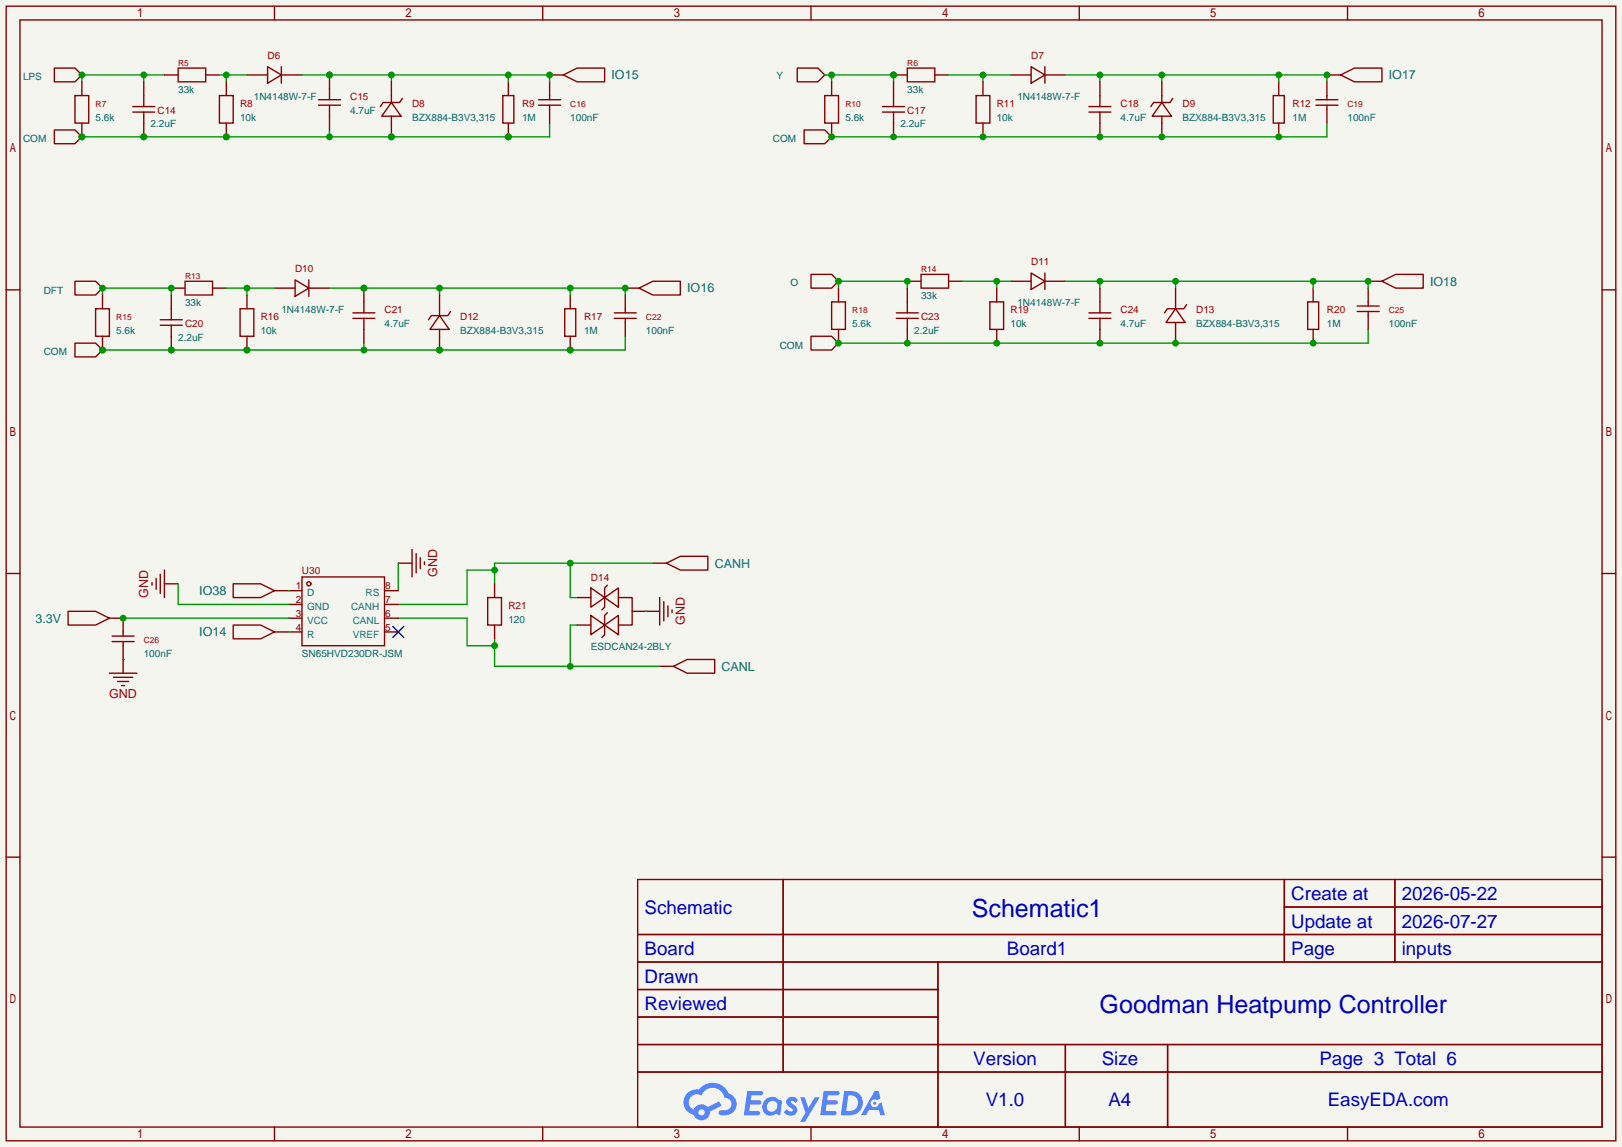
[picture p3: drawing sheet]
<svg xmlns="http://www.w3.org/2000/svg" width="299mm" height="212mm" viewBox="0 0 299 212" stroke-linecap="round" stroke-linejoin="round" font-family="sans-serif">
<path d="M0 0h299.5v211.8h-299.5z" fill="#f5f5f0"/>
<g fill="none" stroke="#850000" stroke-width=".25">
<path d="M1.1 1.1h297.2v209.6h-297.2zM3.7 3.7h292.1v204.5h-292.1zM50.7 1.1v2.6M100.2 1.1v2.6M149.7 1.1v2.6M199.3 1.1v2.6M248.8 1.1v2.6M1.1 53.5h2.6M295.8 53.5h2.5M1.1 105.9h2.6M295.8 105.9h2.5M1.1 158.3h2.6"/>
<path d="M295.8 158.3h2.5M117.7 162.4h178.1v45.8h-178.1zM117.7 172.6h178.1M117.7 177.7h178.1M144.6 162.4v35.6M173.2 177.7v30.5M237.1 162.4v15.3M237.1 167.5h58.7M257.5 162.4v15.3M117.7 182.8h55.5M117.7 192.9h178.1M117.7 187.8h55.5"/>
<path d="M117.7 198h178.1M196.7 192.9v15.3M215.6 192.9v15.3M50.7 208.2v2.5M100.2 208.2v2.5M149.7 208.2v2.5M199.3 208.2v2.5M248.8 208.2v2.5"/>
</g>
<g fill="#5487ff">
<path d="M145.5 202.8a1.3 1.3 0 0 1 1.8 .3l-.4 .6a.54 .54 0 0 0-.9-.2l.1 .2a1.58 1.58 0 0 1 1.1 1.6 1.43 1.43 0 0 1-2.5 .1l.5-.6a.64 .64 0 0 0 .5 .5 .64 .64 0 0 0 .7-.3l-.2-.2a1.6 1.6 0 0 1-1-1.6z"/>
<path d="M147.7 202.7h.9l.7 1.9 1.1-1.9h.9l-2.7 4.5h-.9l1-1.7z"/>
<path d="M138 201.5h1.6a1.31 1.31 0 0 1 1.2 .2 .4 .4 0 0 1-.3 .6h-1.8l-.1 .9h1.6a.4 .4 0 0 1 .4 .4 .4 .4 0 0 1-.4 .4h-1.7l-.2 1.2h.8a1.23 1.23 0 0 1 1.2 .2 .39 .39 0 0 1-.3 .6h-2.7z"/>
<path d="M152.1 201.5h1.6a1.32 1.32 0 0 1 1.3 .2 .39 .39 0 0 1-.4 .6h-1.7l-.2 .9h1.7a.4 .4 0 0 1 .3 .4 .4 .4 0 0 1-.4 .4h-1.7l-.2 1.2h.8a1.23 1.23 0 0 1 1.2 .2 .39 .39 0 0 1-.3 .6h-2.7z"/>
<path d="M161.5 201.5h.7l.4 1.3-.7 .4a.75 .75 0 0 0-1.1 .3 .75 .75 0 0 0 .5 1 .75 .75 0 0 0 .9-.6l.6-.3 .6 2.4h-.9l-.2-1h-1.9l-.5 1h-.9z"/>
<path d="M155.9 201.5l-.7 4.5h1.5a2.27 2.27 0 0 0 2.6-2.3 2.27 2.27 0 0 0-2.7-2.2zM156.6 202.3a1.5 1.5 0 0 1 1.8 1.5 1.5 1.5 0 0 1-1.9 1.4h-.3z"/>
<path d="M141.3 203.1a1.62 1.62 0 0 0-.4 2.1 1.62 1.62 0 0 0 2 .7l.4-.3 .3 .3 .5 .1 .3-2.5-.2-.3h-.4a1.58 1.58 0 0 0-2.5-.1zM141.9 203.6a.99 .99 0 0 1 1.6 .3 .99 .99 0 0 1-.9 1.4 .94 .94 0 0 1-1-.5 .94 .94 0 0 1 .3-1.2z"/>
<path d="M126.9 201.9a2.37 2.37 0 0 0 1.2 4 1.54 1.54 0 0 0 1.7 1 1.54 1.54 0 0 0 1.3-1.6l2.1-1.1-.5-.8-2 1.1a1.57 1.57 0 0 0-2.6 .4 1.5 1.5 0 0 1-.8-2.1 1.5 1.5 0 0 1 2.2-.5 2.23 2.23 0 0 1 2.3-1.4 2.23 2.23 0 0 1 2 1.8 1.16 1.16 0 0 1 1.2 1.1 1.16 1.16 0 0 1-1 1.3h-.7a.47 .47 0 0 0-.6 .3 .47 .47 0 0 0 .4 .6 2.23 2.23 0 0 0 2.3-.7 2.23 2.23 0 0 0 .4-2.3 2.16 2.16 0 0 0-1.3-1.1 3.2 3.2 0 0 0-5.4-.7l-1.2 .1zM129 205.4a.58 .58 0 0 1 1.1 0 .58 .58 0 0 1-1.1 0z"/>
<circle cx="161.5" cy="203.8" r=".28"/>
</g>
<g fill="none" stroke="#850000" stroke-width=".25">
<path d="M10 12.6h3.8l1.3 1.2-1.3 1.3h-3.8zM15.1 13.8h.1M147.2 12.6h3.8l1.3 1.2-1.3 1.3h-3.8zM152.3 13.8h.1M245 13.8h2.5M247.5 13.8l2.6-1.2h5v2.5h-5zM10 24h3.8l1.3 1.3-1.3 1.2h-3.8zM15.1 25.3h.1M148.5 24h3.8l1.2 1.3-1.2 1.2h-3.8zM153.5 25.3h.1M13.8 51.9h3.9l1.2 1.3-1.2 1.3h-3.9zM18.9 53.2h.1"/>
<path d="M115.4 53.2h2.6M118 53.2l2.5-1.3h5.1v2.6h-5.1zM149.7 50.7h3.8l1.3 1.2-1.3 1.3h-3.8zM154.8 51.9h.1M252.6 51.9h2.5M255.1 51.9l2.6-1.2h5.1v2.5h-5.1zM13.8 63.4h3.9l1.2 1.2-1.2 1.3h-3.9zM18.9 64.6h.1M149.7 62.1h3.8l1.3 1.3-1.3 1.2h-3.8zM154.8 63.4h.1"/>
</g>
<path d="M26.5 13.8v1.3M30.4 13.8h-15.3v1.3" fill="none" stroke="#009600" stroke-width=".25"/>
<g fill="#009600">
<circle cx="15.1" cy="13.8" r=".63"/>
<circle cx="26.5" cy="13.8" r=".63"/>
</g>
<path d="M152.3 13.8h12.7v1.3M153.5 13.8v1.3" fill="none" stroke="#009600" stroke-width=".25"/>
<g fill="#009600">
<circle cx="165" cy="13.8" r=".63"/>
<circle cx="153.5" cy="13.8" r=".63"/>
</g>
<path d="M60.8 24v1.3M101.5 22.7v2.6h-86.4" fill="none" stroke="#009600" stroke-width=".25"/>
<g fill="#009600">
<circle cx="15.1" cy="25.3" r=".63"/>
<circle cx="26.5" cy="25.3" r=".63"/>
<circle cx="41.8" cy="25.3" r=".63"/>
<circle cx="60.8" cy="25.3" r=".63"/>
<circle cx="72.3" cy="25.3" r=".63"/>
<circle cx="93.9" cy="25.3" r=".63"/>
</g>
<g fill="none" stroke="#850000" stroke-width=".25">
<path d="M101.5 13.8h2.5M104 13.8l2.6-1.2h5v2.5h-5zM12.6 112.9h5.1l2.5 1.3-2.5 1.2h-5.1zM20.2 114.2h2.5v3.3M20.7 118.5h4.1M20.7 117.5h4.1M22.7 118.5v5.8M28.1 107.6v.5M28.8 106.8v2M29.6 106v3.6M30.4 107.8h2.5M30.4 105.3v5.1"/>
<path d="M73.5 104h2.6M76.1 101.5v5.1M76.8 102.2v3.6M77.6 103v2M78.4 103.8v.5M120.5 104h2.6M123.1 104l2.5-1.3h5.1v2.6h-5.1zM20.2 124.3h5.1M21 125.1h3.5M21.7 125.9h2M22.5 126.6h.5"/>
</g>
<path d="M73.5 104v5.1M91.3 105.3h-5.1v6.3h-12.7M105.3 104v6.4h1.3M120.5 104h-29.2v3.8M22.7 121.8h.1" fill="none" stroke="#009600" stroke-width=".25"/>
<g fill="#009600">
<circle cx="105.3" cy="104" r=".63"/>
<circle cx="91.3" cy="105.3" r=".63"/>
</g>
<path d="M121.8 123.1h2.5M124.3 123.1l2.6-1.3h5.1v2.5h-5.1z" fill="none" stroke="#850000" stroke-width=".25"/>
<path d="M73.5 114.2h12.7v5.1h5.1M91.3 118v5.1h30.5M106.6 115.4h-1.3v7.7" fill="none" stroke="#009600" stroke-width=".25"/>
<g fill="#009600">
<circle cx="105.3" cy="123.1" r=".63"/>
<circle cx="91.3" cy="119.3" r=".63"/>
</g>
<g fill="none" stroke="#850000" stroke-width=".25">
<path d="M45.6 13.8h3.8M49.4 12.3l2.5 1.5-2.5 1.6zM51.9 13.8h3.9M51.9 12.3v3.1M92.8 17.7h2.1v5h-2.1zM93.9 15.1v2.6M99.4 19.4h4.1M99.4 18.4h4.1M101.5 15.1v3.3M101.5 19.4v3.3M93.9 22.7v2.6M90 110.4h2.6v5h-2.6z"/>
<path d="M91.3 107.8v2.6M91.3 115.4v2.6M106.6 110.4h2.5M106.6 115.4h2.5M109.1 108.6l2.5 1.8-2.5 1.7zM109.1 113.7l2.5 1.7-2.5 1.8zM111.6 110.4l2.6-1.8v3.5zM111.6 115.4l2.6-1.7v3.5zM112.1 108.1l-.5 .5v3.5l-.5 .5M112.1 113.2l-.5 .5v3.5l-.5 .5M114.2 110.4h2.5v5h-2.5M116.7 112.9h5.1"/>
<path d="M121.8 110.4v5M122.6 111.1v3.6M123.3 111.9v2M124.1 112.6v.6"/>
</g>
<path d="M119.3 112.9h.1" fill="none" stroke="#009600" stroke-width=".25"/>
<circle cx="93.9" cy="25.3" r=".63" fill="#009600"/>
<path d="M165 13.8h2.5M172.6 13.8h2.5M31.6 53.2h2.6M34.2 51.9h5v2.6h-5zM39.2 53.2h2.6" fill="none" stroke="#850000" stroke-width=".25"/>
<circle cx="165" cy="13.8" r=".63" fill="#009600"/>
<path d="M30.4 13.8h2.5M32.9 12.6h5.1v2.5h-5.1zM38 13.8h2.5M167.5 12.6h5.1v2.5h-5.1zM167.5 51.9h2.6M170.1 50.7h5v2.5h-5zM175.1 51.9h2.6" fill="none" stroke="#850000" stroke-width=".25"/>
<path d="M55.8 13.8h45.7v1.3M72.3 13.8v1.3M93.9 13.8v1.3" fill="none" stroke="#009600" stroke-width=".25"/>
<g fill="#009600">
<circle cx="93.9" cy="13.8" r=".63"/>
<circle cx="72.3" cy="13.8" r=".63"/>
<circle cx="101.5" cy="13.8" r=".63"/>
<circle cx="60.8" cy="13.8" r=".63"/>
</g>
<path d="M252.6 60.8v2.6h-97.8" fill="none" stroke="#009600" stroke-width=".25"/>
<path d="M186.6 51.9h3.8M190.4 50.4l2.5 1.5-2.5 1.6zM192.9 51.9h3.8M192.9 50.4v3.1M241.4 55.8h2.1v5h-2.1zM242.4 53.2v2.6M250.6 57.5h4M250.6 56.5h4M252.6 53.2v3.3M252.6 57.5v3.3M242.4 60.8v2.6" fill="none" stroke="#850000" stroke-width=".25"/>
<circle cx="242.4" cy="63.4" r=".63" fill="#009600"/>
<path d="M196.7 51.9h55.9v1.3M203.1 51.9v1.3M217 51.9v1.3M242.4 51.9v1.3" fill="none" stroke="#009600" stroke-width=".25"/>
<g fill="#009600">
<circle cx="203.1" cy="51.9" r=".63"/>
<circle cx="217" cy="51.9" r=".63"/>
<circle cx="242.4" cy="51.9" r=".63"/>
<circle cx="252.6" cy="51.9" r=".63"/>
</g>
<path d="M245 22.7v2.6h-91.5" fill="none" stroke="#009600" stroke-width=".25"/>
<path d="M186.6 13.8h3.8M190.4 12.3l2.5 1.5-2.5 1.6zM192.9 13.8h3.8M192.9 12.3v3.1M235.1 17.7h2v5h-2zM236.1 15.1v2.6M243 19.4h4M243 18.4h4M245 15.1v3.3M245 19.4v3.3M236.1 22.7v2.6" fill="none" stroke="#850000" stroke-width=".25"/>
<circle cx="236.1" cy="25.3" r=".63" fill="#009600"/>
<path d="M196.7 13.8h48.3v1.3M203.1 13.8v1.3M214.5 13.8v1.3M236.1 13.8v1.3" fill="none" stroke="#009600" stroke-width=".25"/>
<g fill="#009600">
<circle cx="214.5" cy="13.8" r=".63"/>
<circle cx="236.1" cy="13.8" r=".63"/>
<circle cx="245" cy="13.8" r=".63"/>
<circle cx="203.1" cy="13.8" r=".63"/>
</g>
<path d="M154.8 53.2v-1.3h12.7v1.3" fill="none" stroke="#009600" stroke-width=".25"/>
<g fill="#009600">
<circle cx="167.5" cy="51.9" r=".63"/>
<circle cx="154.8" cy="51.9" r=".63"/>
</g>
<path d="M67.2 63.4v1.2M115.4 62.1v2.5h-96.5" fill="none" stroke="#009600" stroke-width=".25"/>
<g fill="#009600">
<circle cx="18.9" cy="64.6" r=".63"/>
<circle cx="31.6" cy="64.6" r=".63"/>
<circle cx="45.6" cy="64.6" r=".63"/>
<circle cx="67.2" cy="64.6" r=".63"/>
<circle cx="81.2" cy="64.6" r=".63"/>
<circle cx="105.3" cy="64.6" r=".63"/>
</g>
<path d="M50.7 53.2h3.8M54.5 51.7l2.5 1.5-2.5 1.5zM57 53.2h3.8M57 51.7v3M104.3 57h2v5.1h-2zM105.3 54.5v2.5M113.4 58.8h4.1M113.4 57.8h4.1M115.4 54.5v3.3M115.4 58.8v3.3M105.3 62.1v2.5" fill="none" stroke="#850000" stroke-width=".25"/>
<circle cx="105.3" cy="64.6" r=".63" fill="#009600"/>
<path d="M60.8 53.2h54.6v1.3M81.2 53.2v1.3M105.3 53.2v1.3" fill="none" stroke="#009600" stroke-width=".25"/>
<g fill="#009600">
<circle cx="67.2" cy="53.2" r=".63"/>
<circle cx="81.2" cy="53.2" r=".63"/>
<circle cx="105.3" cy="53.2" r=".63"/>
<circle cx="115.4" cy="53.2" r=".63"/>
</g>
<path d="M18.9 54.5v-1.3h12.7v1.3" fill="none" stroke="#009600" stroke-width=".25"/>
<g fill="#009600">
<circle cx="18.9" cy="53.2" r=".63"/>
<circle cx="31.6" cy="53.2" r=".63"/>
</g>
<path d="M24.5 20.7h4.1M26.5 22.7v2.6" fill="none" stroke="#850000" stroke-width=".25"/>
<circle cx="26.5" cy="25.3" r=".63" fill="#009600"/>
<path d="M24.5 19.7h4.1M26.5 15.1v4.6M26.5 20.7v2M162.9 20.7h4.1M165 22.7v2.6" fill="none" stroke="#850000" stroke-width=".25"/>
<circle cx="165" cy="25.3" r=".63" fill="#009600"/>
<path d="M162.9 19.7h4.1M165 15.1v4.6M165 20.7v2M29.6 60.1h4.1M31.6 62.1v2.5" fill="none" stroke="#850000" stroke-width=".25"/>
<circle cx="31.6" cy="64.6" r=".63" fill="#009600"/>
<path d="M29.6 59.1h4.1M31.6 54.5v4.6M165.5 58.8h4M31.6 60.1v2M167.5 60.8v2.6" fill="none" stroke="#850000" stroke-width=".25"/>
<circle cx="167.5" cy="63.4" r=".63" fill="#009600"/>
<path d="M165.5 57.8h4M167.5 53.2v4.6M167.5 58.8v2M18.9 62.1v2.5" fill="none" stroke="#850000" stroke-width=".25"/>
<circle cx="18.9" cy="64.6" r=".63" fill="#009600"/>
<path d="M15.1 22.7v2.6M17.7 57h2.5v5.1h-2.5zM18.9 54.5v2.5" fill="none" stroke="#850000" stroke-width=".25"/>
<circle cx="15.1" cy="25.3" r=".63" fill="#009600"/>
<path d="M13.8 17.7h2.6v5h-2.6zM15.1 15.1v2.6M153.5 22.7v2.6" fill="none" stroke="#850000" stroke-width=".25"/>
<circle cx="153.5" cy="25.3" r=".63" fill="#009600"/>
<path d="M152.3 17.7h2.5v5h-2.5zM153.5 15.1v2.6M154.8 60.8v2.6" fill="none" stroke="#850000" stroke-width=".25"/>
<circle cx="154.8" cy="63.4" r=".63" fill="#009600"/>
<path d="M153.5 55.8h2.6v5h-2.6zM154.8 53.2v2.6" fill="none" stroke="#850000" stroke-width=".25"/>
<path d="M40.5 13.8h5.1M41.8 13.8v1.3" fill="none" stroke="#009600" stroke-width=".25"/>
<circle cx="41.8" cy="13.8" r=".63" fill="#009600"/>
<path d="M41.8 53.2h8.9M45.6 53.2v1.3" fill="none" stroke="#009600" stroke-width=".25"/>
<circle cx="45.6" cy="53.2" r=".63" fill="#009600"/>
<path d="M175.1 13.8h11.5M181.5 13.8v1.3" fill="none" stroke="#009600" stroke-width=".25"/>
<circle cx="181.5" cy="13.8" r=".63" fill="#009600"/>
<path d="M177.7 51.9h8.9M184 51.9v1.3" fill="none" stroke="#009600" stroke-width=".25"/>
<circle cx="184" cy="51.9" r=".63" fill="#009600"/>
<g fill="none" stroke="#850000" stroke-width=".25">
<path d="M43.1 107.8h5l2.6 1.3-2.6 1.3h-5zM43.1 115.4h5l2.6 1.3-2.6 1.3h-5zM50.7 109.1h5.1M50.7 116.7h5.1M53.2 111.6h2.6M53.2 114.2h2.6M55.8 106.6h15.2v12.7h-15.2zM71 109.1h2.5M71 111.6h2.5M71 114.2h2.5M71 116.7h2.5"/>
<circle cx="57" cy="107.8" r=".38"/>
</g>
<path d="M72.5 115.7l2 2M74.5 115.7l-2 2" fill="none" stroke="#000085" stroke-width=".25"/>
<path d="M22.7 114.2h30.5M32.9 107.8v3.8h20.3M53.2 109.1h.1M53.2 116.7h.1" fill="none" stroke="#009600" stroke-width=".25"/>
<circle cx="22.7" cy="114.2" r=".63" fill="#009600"/>
<path d="M184 53.2v2.6M184 60.8v2.6" fill="none" stroke="#850000" stroke-width=".25"/>
<circle cx="184" cy="63.4" r=".63" fill="#009600"/>
<path d="M45.6 54.5v2.5M182.8 55.8h2.5v5h-2.5zM45.6 62.1v2.5" fill="none" stroke="#850000" stroke-width=".25"/>
<circle cx="45.6" cy="64.6" r=".63" fill="#009600"/>
<path d="M181.5 15.1v2.6M181.5 22.7v2.6M44.3 57h2.6v5.1h-2.6z" fill="none" stroke="#850000" stroke-width=".25"/>
<circle cx="181.5" cy="25.3" r=".63" fill="#009600"/>
<path d="M41.8 15.1v2.6M180.2 17.7h2.6v5h-2.6zM41.8 22.7v2.6" fill="none" stroke="#850000" stroke-width=".25"/>
<circle cx="41.8" cy="25.3" r=".63" fill="#009600"/>
<path d="M40.5 17.7h2.6v5h-2.6zM58.8 19.4h4.1M58.8 18.4h4.1M60.8 13.8v4.6M60.8 21.5v2.5" fill="none" stroke="#850000" stroke-width=".25"/>
<circle cx="60.8" cy="13.8" r=".63" fill="#009600"/>
<path d="M60.8 19.4v2.1M201 20.7h4.1M203.1 22.7v2.6" fill="none" stroke="#850000" stroke-width=".25"/>
<circle cx="203.1" cy="25.3" r=".63" fill="#009600"/>
<path d="M201 19.7h4.1M203.1 15.1v4.6M203.1 20.7v2M201 58.8h4.1M203.1 60.8v2.6" fill="none" stroke="#850000" stroke-width=".25"/>
<circle cx="203.1" cy="63.4" r=".63" fill="#009600"/>
<path d="M65.2 57.8h4M65.2 58.8h4M67.2 53.2v4.6M201 57.8h4.1M203.1 53.2v4.6M203.1 58.8v2M67.2 60.8v2.6" fill="none" stroke="#850000" stroke-width=".25"/>
<circle cx="67.2" cy="53.2" r=".63" fill="#009600"/>
<path d="M67.2 58.8v2M81.2 54.5v2.5M81.2 62.1v2.5" fill="none" stroke="#850000" stroke-width=".25"/>
<circle cx="81.2" cy="64.6" r=".63" fill="#009600"/>
<path d="M81.2 58.3l1.7 2.5h-3.5zM81.2 57v1.3M83.2 57.5l-.5 .8h-3.1l-.5 .8M217 53.2v2.6M81.2 60.8v1.3M217 60.8v2.6" fill="none" stroke="#850000" stroke-width=".25"/>
<circle cx="217" cy="63.4" r=".63" fill="#009600"/>
<path d="M214.5 15.1v2.6M214.5 22.7v2.6M217 57l1.8 2.6h-3.5zM217 55.8v1.2M217 59.6v1.2M219.1 56.3l-.5 .7h-3.1l-.5 .8" fill="none" stroke="#850000" stroke-width=".25"/>
<circle cx="214.5" cy="25.3" r=".63" fill="#009600"/>
<path d="M72.3 15.1v2.6M214.5 18.9l1.8 2.6h-3.6zM214.5 17.7v1.2M216.5 18.2l-.5 .7h-3l-.5 .8M72.3 22.7v2.6M214.5 21.5v1.2" fill="none" stroke="#850000" stroke-width=".25"/>
<circle cx="72.3" cy="25.3" r=".63" fill="#009600"/>
<path d="M72.3 18.9l1.7 2.6h-3.5zM72.3 17.7v1.2M74.3 18.2l-.5 .7h-3.1l-.5 .8M72.3 21.5v1.2" fill="none" stroke="#850000" stroke-width=".25"/>
<g font-size="4.6" fill="#0000c2">
<text x="179.4" y="169.4">Schematic1</text>
<text x="203" y="187.1">Goodman Heatpump Controller</text>
</g>
<g font-size="3.5" fill="#0000c2">
<text x="238.4" y="166.2">Create at</text>
<text x="258.8" y="166.2">2026-05-22</text>
<text x="119" y="168.8">Schematic</text>
<text x="238.4" y="171.3">Update at</text>
<text x="258.8" y="171.3">2026-07-27</text>
<text x="119" y="176.4">Board</text>
<text x="185.9" y="176.4">Board1</text>
<text x="238.4" y="176.4">Page</text>
<text x="258.8" y="176.4">inputs</text>
<text x="119" y="181.5">Drawn</text>
<text x="119" y="186.6">Reviewed</text>
<text x="179.7" y="196.7">Version</text>
<text x="203.4" y="196.7">Size</text>
<text x="243.6" y="196.7">Page 3 Total 6</text>
<text x="182" y="204.3">V1.0</text>
<text x="204.7" y="204.3">A4</text>
<text x="245.1" y="204.3">EasyEDA.com</text>
</g>
<g font-size="2.3" fill="#006464">
<text x="112.9" y="14.7">IO15</text>
<text x="256.4" y="14.7">IO17</text>
<text x="264" y="52.8">IO18</text>
<text x="126.9" y="54">IO16</text>
<text x="132" y="104.8">CANH</text>
<text x="36.8" y="109.9">IO38</text>
<text x="6.6" y="115">3.3V</text>
<text x="36.8" y="117.5">IO14</text>
<text x="133.2" y="123.9">CANL</text>
</g>
<g font-size="2.3" fill="#a90000">
<text x="80.7" y="106.6" transform="rotate(-90 80.7 106.6)">GND</text>
<text x="27.4" y="110.4" transform="rotate(-90 27.4 110.4)">GND</text>
<text x="126.4" y="115.5" transform="rotate(-90 126.4 115.5)">GND</text>
<text x="20.2" y="129">GND</text>
</g>
<g font-size="1.8" fill="#a90000">
<text x="49.4" y="10.8">D6</text>
<text x="190.4" y="10.8">D7</text>
<text x="29.1" y="21">C14</text>
<text x="44.3" y="19.7">R8</text>
<text x="64.6" y="18.5">C15</text>
<text x="76.1" y="19.7">D8</text>
<text x="96.4" y="19.7">R9</text>
<text x="167.5" y="21">C17</text>
<text x="184" y="19.7">R11</text>
<text x="206.9" y="19.7">C18</text>
<text x="218.3" y="19.7">D9</text>
<text x="238.6" y="19.7">R12</text>
<text x="54.5" y="50.2">D10</text>
<text x="190.4" y="48.9">D11</text>
<text x="48.1" y="59.1">R16</text>
<text x="71" y="57.8">C21</text>
<text x="85" y="59.1">D12</text>
<text x="107.8" y="59.1">R17</text>
<text x="170.1" y="59.1">C23</text>
<text x="186.6" y="57.8">R19</text>
<text x="206.9" y="57.8">C24</text>
<text x="220.9" y="57.8">D13</text>
<text x="245" y="57.8">R20</text>
<text x="34.2" y="60.4">C20</text>
<text x="55.8" y="106.1">U30</text>
<text x="109.1" y="107.4">D14</text>
<text x="93.9" y="112.4">R21</text>
</g>
<g font-size="1.8" fill="#006464">
<text x="4.3" y="14.8">LPS</text>
<text x="32.9" y="17.2">33k</text>
<text x="143.4" y="14.7">Y</text>
<text x="167.5" y="17.2">33k</text>
<text x="17.7" y="22.3">5.6k</text>
<text x="27.8" y="23.5">2.2uF</text>
<text x="44.3" y="22.3">10k</text>
<text x="46.9" y="18.5">1N4148W-7-F</text>
<text x="64.6" y="21">4.7uF</text>
<text x="76.1" y="22.3">BZX884-B3V3,315</text>
<text x="96.4" y="22.3">1M</text>
<text x="105.3" y="22.3">100nF</text>
<text x="156.1" y="22.3">5.6k</text>
<text x="166.2" y="23.5">2.2uF</text>
<text x="184" y="22.3">10k</text>
<text x="187.8" y="18.5">1N4148W-7-F</text>
<text x="206.9" y="22.3">4.7uF</text>
<text x="218.3" y="22.3">BZX884-B3V3,315</text>
<text x="238.6" y="22.3">1M</text>
<text x="248.8" y="22.3">100nF</text>
<text x="4.3" y="26.3">COM</text>
<text x="142.7" y="26.3">COM</text>
<text x="145.9" y="52.8">O</text>
<text x="8.1" y="54.2">DFT</text>
<text x="34.2" y="56.6">33k</text>
<text x="51.9" y="57.8">1N4148W-7-F</text>
<text x="170.1" y="55.3">33k</text>
<text x="187.8" y="56.6">1N4148W-7-F</text>
<text x="8.1" y="65.6">COM</text>
<text x="21.5" y="61.6">5.6k</text>
<text x="32.9" y="62.9">2.2uF</text>
<text x="48.1" y="61.6">10k</text>
<text x="71" y="60.4">4.7uF</text>
<text x="85" y="61.6">BZX884-B3V3,315</text>
<text x="107.8" y="61.6">1M</text>
<text x="119.3" y="61.6">100nF</text>
<text x="144" y="64.4">COM</text>
<text x="157.4" y="60.4">5.6k</text>
<text x="168.8" y="61.6">2.2uF</text>
<text x="186.6" y="60.4">10k</text>
<text x="206.9" y="60.4">4.7uF</text>
<text x="220.9" y="60.4">BZX884-B3V3,315</text>
<text x="245" y="60.4">1M</text>
<text x="256.4" y="60.4">100nF</text>
<text x="93.9" y="115">120</text>
<text x="26.5" y="121.3">100nF</text>
<text x="55.8" y="121.3">SN65HVD230DR-JSM</text>
<text x="109.1" y="120.1">ESDCAN24-2BLY</text>
</g>
<g font-size="1.8" fill="#840000">
<text x="54.6" y="108.9">1</text>
<text x="54.6" y="111.4">2</text>
<text x="54.6" y="113.9">3</text>
<text x="71.1" y="113.9">6</text>
<text x="71.1" y="111.4">7</text>
<text x="71.1" y="108.9">8</text>
<text x="54.6" y="116.5">4</text>
<text x="71.1" y="116.5">5</text>
</g>
<g font-size="1.8" fill="#008484">
<text x="56.7" y="110.1">D</text>
<text x="56.7" y="112.7">GND</text>
<text x="64.8" y="112.7">CANH</text>
<text x="67.5" y="110.1">RS</text>
<text x="56.7" y="115.2">VCC</text>
<text x="56.7" y="117.8">R</text>
<text x="65.1" y="117.8">VREF</text>
<text x="65.1" y="115.2">CANL</text>
</g>
<g font-size="1.6" fill="#a90000">
<text x="32.9" y="12.1">R5</text>
<text x="167.5" y="12.1">R6</text>
<text x="17.7" y="19.7">R7</text>
<text x="105.3" y="19.7">C16</text>
<text x="156.1" y="19.7">R10</text>
<text x="248.8" y="19.7">C19</text>
<text x="34.2" y="51.5">R13</text>
<text x="170.1" y="50.2">R14</text>
<text x="21.5" y="59.1">R15</text>
<text x="119.3" y="59.1">C22</text>
<text x="157.4" y="57.8">R18</text>
<text x="256.4" y="57.8">C25</text>
<text x="26.5" y="118.8">C26</text>
</g>
</svg>
